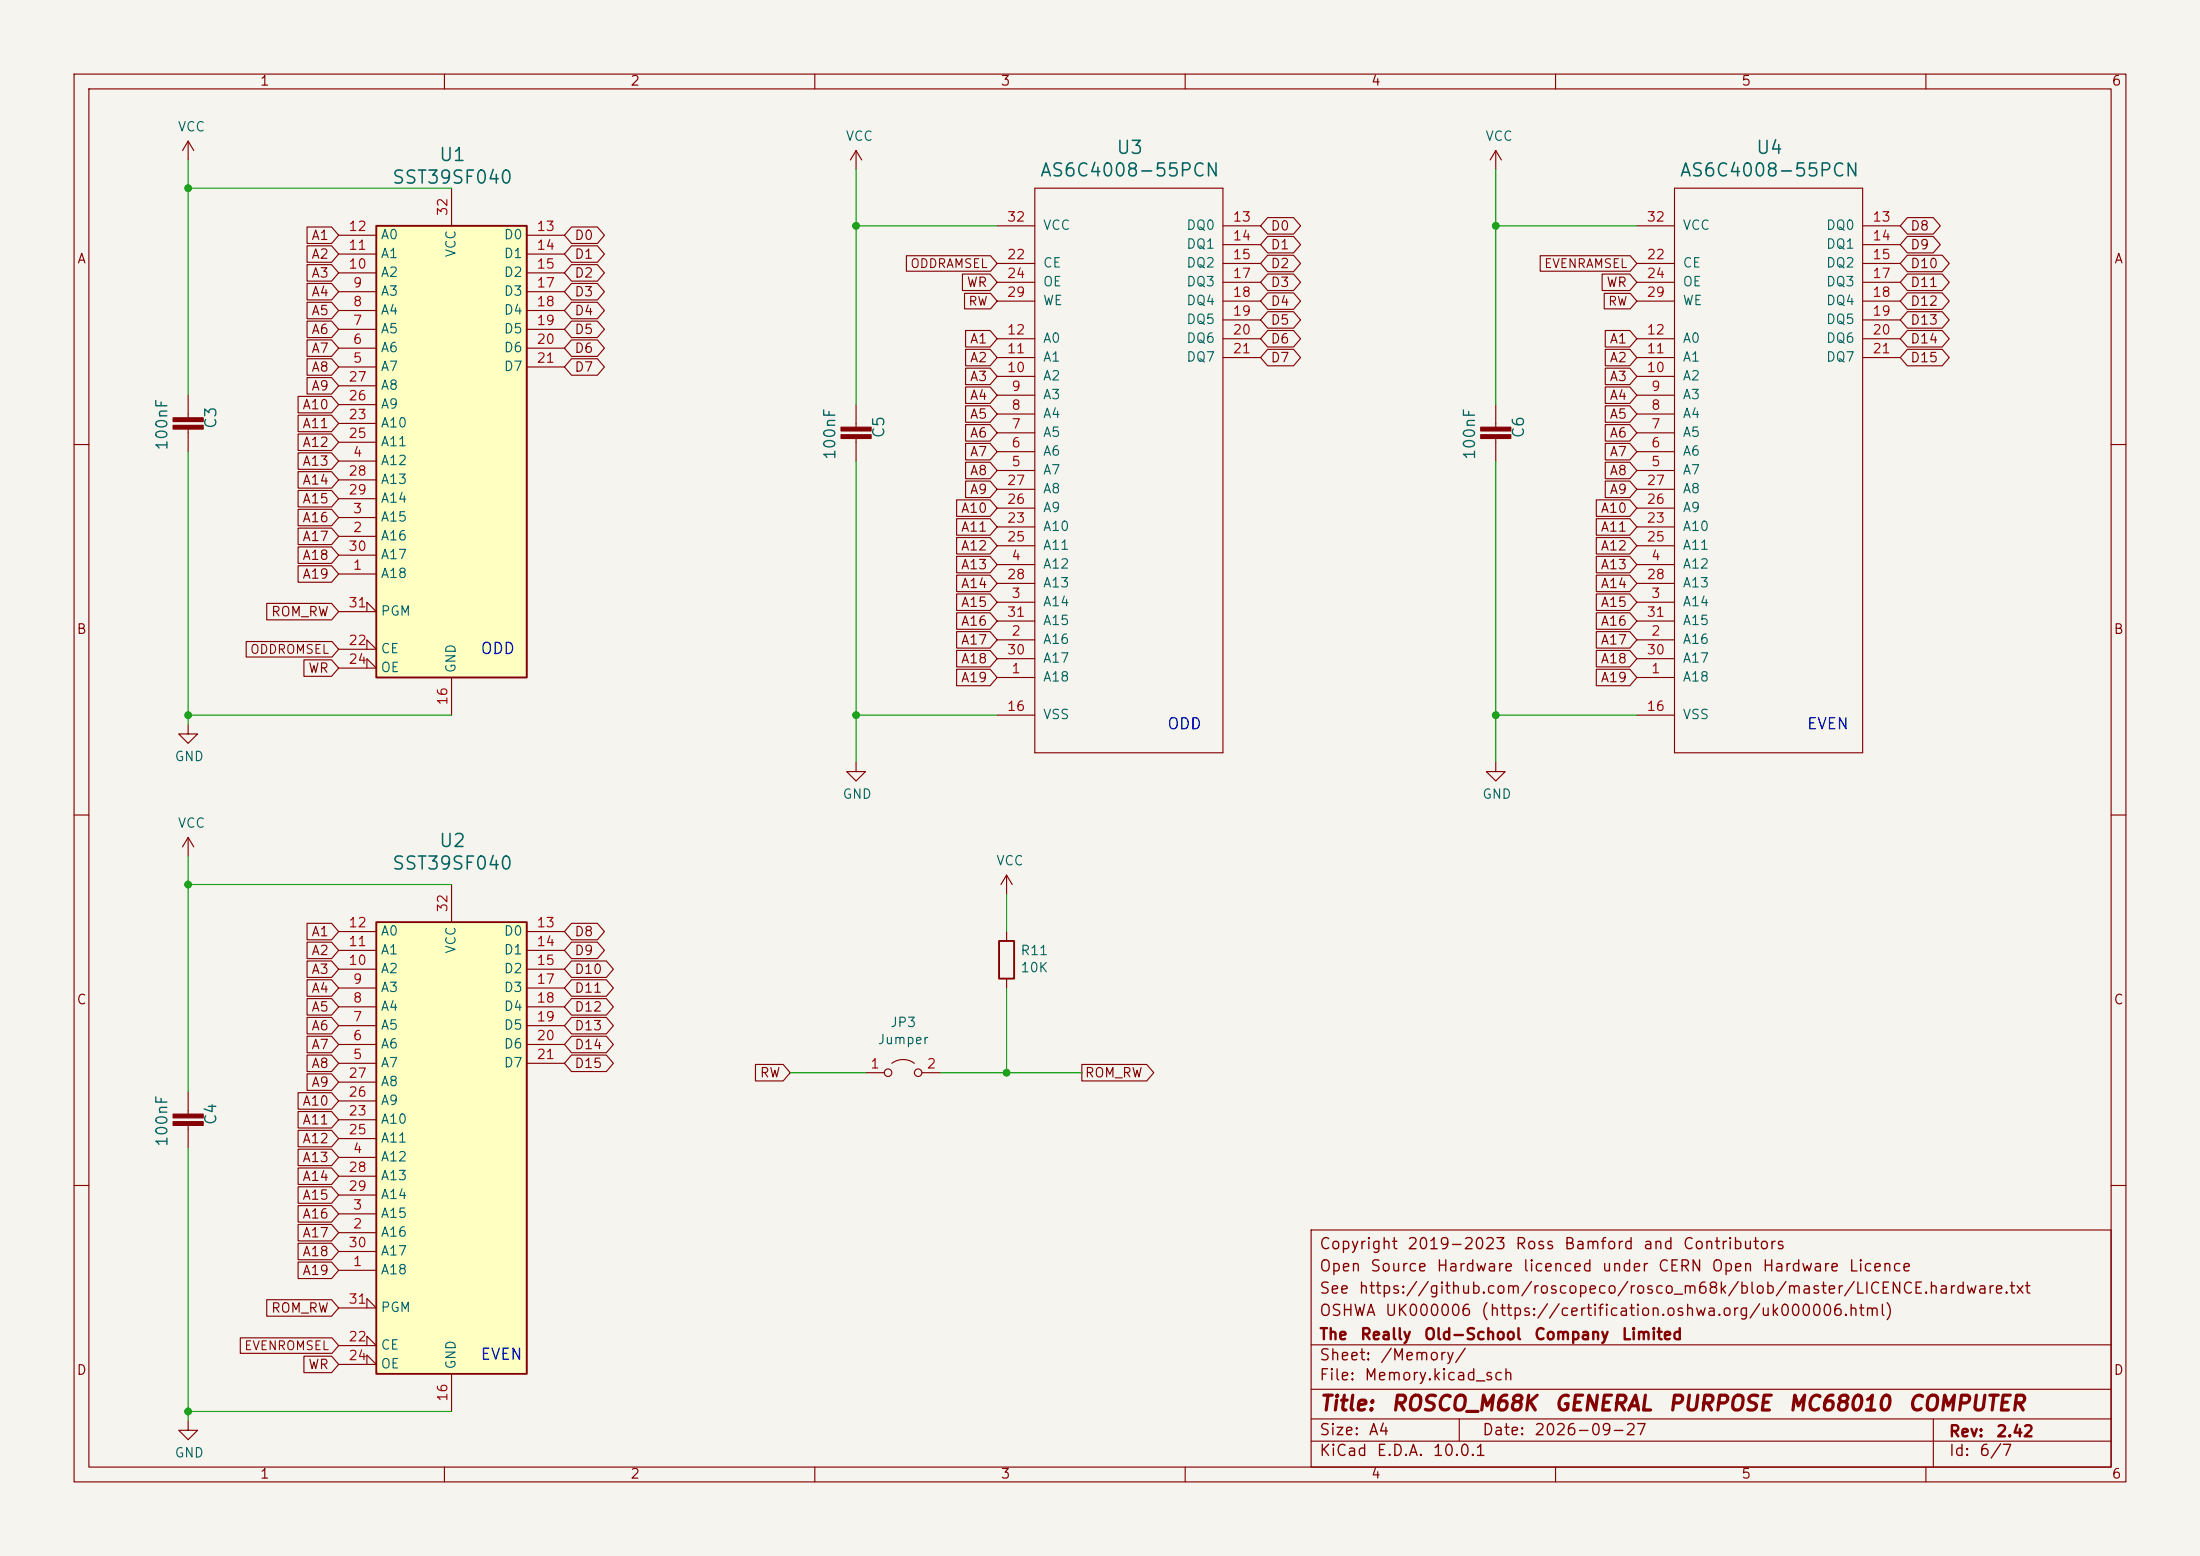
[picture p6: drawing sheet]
<svg xmlns="http://www.w3.org/2000/svg" width="297mm" height="210mm" viewBox="0 0 297 210" stroke-linecap="round" stroke-linejoin="round" font-family="sans-serif">
<path d="M0 0h297v210h-297z" fill="#f5f4ef" stroke="#f5f4ef" stroke-width=".14"/>
<g fill="none" stroke="#840000" stroke-width=".15">
<path d="M10 10h277v190h-277zM12 12h273v186h-273zM60 10v2M110 10v2M160 10v2M210 10v2M260 10v2M134.6 30.5h5.1M134.6 35.6h5.1M134.6 38.1h5.1M139.7 25.4h25.4v76.2h-25.4zM165.1 30.5h5.1"/>
<path d="M165.1 33h5.1M165.1 35.6h5.1M165.1 38.1h5.1M201.9 20.3v2.6M201.9 20.3l-.7 1.3M201.9 20.3l.8 1.3M221 30.5h5.1M221 35.6h5.1M221 38.1h5.1M226.1 25.4h25.4v76.2h-25.4zM251.5 30.5h5M251.5 33h5"/>
<path d="M251.5 35.6h5M251.5 38.1h5M25.4 53.3v3.1M25.4 57.9v3.1M115.6 54.6v3.1M115.6 59.2v3M134.6 58.4h5.1M134.6 55.9h5.1M134.6 53.3h5.1M134.6 50.8h5.1M134.6 48.3h5.1M134.6 45.7h5.1"/>
<path d="M134.6 40.6h5.1M165.1 48.3h5.1M165.1 45.7h5.1M165.1 40.6h5.1M165.1 43.2h5.1M201.9 54.6v3.1M201.9 59.2v3M221 58.4h5.1M221 55.9h5.1M221 53.3h5.1M221 50.8h5.1M221 48.3h5.1"/>
<path d="M221 45.7h5.1M221 40.6h5.1M251.5 48.3h5M251.5 45.7h5M251.5 40.6h5M251.5 43.2h5M10 60h2M134.6 76.2h5.1M134.6 63.5h5.1M134.6 61h5.1M134.6 71.1h5.1M134.6 73.7h5.1"/>
<path d="M134.6 68.6h5.1M134.6 66h5.1M134.6 78.7h5.1M221 76.2h5.1M221 63.5h5.1M221 61h5.1M221 71.1h5.1M221 73.7h5.1M221 68.6h5.1M221 66h5.1M221 78.7h5.1M285 60h2"/>
<path d="M25.4 97.8v1.3h1.3l-1.3 1.2-1.3-1.2h1.3M134.6 91.4h5.1M134.6 86.4h5.1M134.6 81.3h5.1M134.6 96.5h5.1M134.6 88.9h5.1M134.6 83.8h5.1M221 91.4h5.1M221 86.4h5.1M221 81.3h5.1M221 96.5h5.1M221 88.9h5.1"/>
<path d="M221 83.8h5.1M10 110h2M25.4 113l-.8 1.3M25.4 113l.8 1.3M25.4 113v2.6M115.6 102.9v1.2h1.2l-1.2 1.3-1.3-1.3h1.3M135.9 118.1v2.6M135.9 118.1l-.8 1.3M135.9 118.1l.8 1.3M201.9 102.9v1.2h1.3l-1.3 1.3-1.2-1.3h1.2M285 110h2M135.9 125.7v1.3"/>
<path d="M135.9 132.1v1.3M25.4 147.3v3.1M25.4 151.9v3M116.8 144.8h2.6M120.4 143.5a2.54 2.54 0 0 1 3 0M124.5 144.8h2.5M10 160h2M177 166h108v32h-108zM285 160h2M25.4 191.8v1.2h1.3l-1.3 1.3-1.3-1.3h1.3M60 198v2M110 198v2"/>
<path d="M160 198v2M177 194.5h108M177 191.5h108M177 187.5h108M177 181.5h108M197 191.5v3M210 198v2M260 198v2M261 191.5v6.5"/>
<circle cx="119.9" cy="144.8" r=".51"/>
<circle cx="124" cy="144.8" r=".51"/>
</g>
<g fill="#840000" stroke="#840000" stroke-width=".15">
<path d="M199.9 57.7h4.1v.5h-4.1z"/>
<path d="M199.9 58.7h4.1v.5h-4.1z"/>
<path d="M113.5 57.7h4.1v.5h-4.1z"/>
<path d="M113.5 58.7h4.1v.5h-4.1z"/>
<path d="M23.4 150.4h4v.5h-4z"/>
<path d="M23.4 151.4h4v.5h-4z"/>
<path d="M23.4 56.4h4v.5h-4z"/>
<path d="M23.4 57.4h4v.5h-4z"/>
</g>
<path d="M134.9 127h2v5.1h-2z" fill="none" stroke="#840000" stroke-width=".25"/>
<path d="M50.8 30.5h20.3v60.9h-20.3z" fill="#ffffc2"/>
<path d="M50.8 30.5h20.3v60.9h-20.3z" fill="none" stroke="#840000" stroke-width=".25"/>
<g fill="none" stroke="#840000" stroke-width=".15">
<path d="M25.4 19.1l-.8 1.2M25.4 19.1l.8 1.2M25.4 19.1v2.5M45.7 39.4h5.1M45.7 36.8h5.1M45.7 34.3h5.1M45.7 31.8h5.1M61 25.4v5.1M71.1 39.4h5.1M71.1 36.8h5.1M71.1 34.3h5.1M71.1 31.8h5.1"/>
<path d="M115.6 20.3l-.8 1.3M115.6 20.3l.7 1.3M115.6 20.3v2.6M45.7 49.5h5.1M45.7 47h5.1M45.7 44.5h5.1M45.7 41.9h5.1M45.7 57.2h5.1M45.7 59.7h5.1M45.7 54.6h5.1M45.7 52.1h5.1M71.1 49.5h5.1"/>
<path d="M71.1 47h5.1M71.1 44.5h5.1M71.1 41.9h5.1M45.7 77.5h5.1M45.7 72.4h5.1M45.7 69.9h5.1M45.7 62.2h5.1M45.7 64.8h5.1M45.7 67.3h5.1M45.7 74.9h5.1M45.7 87.6h5.1l-1.3-1.2v1.2M45.7 90.2h5.1l-1.3-1.3v1.3"/>
<path d="M45.7 82.6h5.1l-1.3-1.3v1.3M61 91.4v5.1"/>
</g>
<path d="M50.8 124.5h20.3v60.9h-20.3z" fill="#ffffc2"/>
<path d="M50.8 124.5h20.3v60.9h-20.3z" fill="none" stroke="#840000" stroke-width=".25"/>
<g fill="none" stroke="#840000" stroke-width=".15">
<path d="M41.5 33.2h3.3l.9 1.1-.9 1.1h-3.3zM41.5 30.6h3.3l.9 1.2-.9 1.1h-3.3zM41.5 35.7h3.3l.9 1.1-.9 1.1h-3.3zM41.5 38.3h3.3l.9 1.1-.9 1.1h-3.3zM77.2 35.7h3.4l1 1.1-1 1.1h-3.4l-1-1.1zM77.2 38.3h3.4l1 1.1-1 1.1h-3.4l-1-1.1zM77.2 33.2h3.4l1 1.1-1 1.1h-3.4l-1-1.1zM77.2 30.6h3.4l1 1.2-1 1.1h-3.4l-1-1.1zM122.4 34.5h11.3l.9 1.1-.9 1h-11.3zM129.9 37h3.8l.9 1.1-.9 1.1h-3.8zM130.2 39.6h3.5l.9 1-.9 1.1h-3.5zM171.1 34.4h3.5l1 1.2-1 1.1h-3.5l-.9-1.1z"/>
<path d="M171.1 39.5h3.5l1 1.1-1 1.2h-3.5l-.9-1.2zM171.1 29.4h3.5l1 1.1-1 1.1h-3.5l-.9-1.1zM171.1 37h3.5l1 1.1-1 1.1h-3.5l-.9-1.1zM171.1 31.9h3.5l1 1.1-1 1.1h-3.5l-.9-1.1zM207.9 34.5h12.2l.9 1.1-.9 1h-12.2zM216.3 37h3.7l1 1.1-1 1.1h-3.7zM216.6 39.6h3.5l.9 1-.9 1.1h-3.5zM257.5 34.4h4.7l1 1.2-1 1.1h-4.7l-1-1.1zM257.5 29.4h3.5l.9 1.1-.9 1.1h-3.5l-1-1.1zM257.5 31.9h3.5l.9 1.1-.9 1.1h-3.5l-1-1.1zM257.5 37h4.7l1 1.1-1 1.1h-4.7l-1-1.1zM257.5 39.5h4.7l1 1.1-1 1.2h-4.7l-1-1.2z"/>
<path d="M40.2 53.5h4.6l.9 1.1-.9 1.1h-4.6zM40.2 58.6h4.6l.9 1.1-.9 1.1h-4.6zM40.2 56h4.6l.9 1.2-.9 1.1h-4.6zM41.5 51h3.3l.9 1.1-.9 1.1h-3.3zM41.5 43.3h3.3l.9 1.2-.9 1.1h-3.3zM41.5 40.8h3.3l.9 1.1-.9 1.1h-3.3zM41.5 48.4h3.3l.9 1.1-.9 1.1h-3.3zM41.5 45.9h3.3l.9 1.1-.9 1.1h-3.3zM77.2 43.3h3.4l1 1.2-1 1.1h-3.4l-1-1.1zM77.2 40.8h3.4l1 1.1-1 1.1h-3.4l-1-1.1zM77.2 45.9h3.4l1 1.1-1 1.1h-3.4l-1-1.1zM77.2 48.4h3.4l1 1.1-1 1.1h-3.4l-1-1.1z"/>
<path d="M130.4 59.8h3.3l.9 1.2-.9 1.1h-3.3zM130.4 49.7h3.3l.9 1.1-.9 1.1h-3.3zM130.4 52.2h3.3l.9 1.1-.9 1.2h-3.3zM130.4 54.8h3.3l.9 1.1-.9 1.1h-3.3zM130.4 47.1h3.3l.9 1.2-.9 1.1h-3.3zM130.4 57.3h3.3l.9 1.1-.9 1.1h-3.3zM130.4 44.6h3.3l.9 1.1-.9 1.1h-3.3zM171.1 42.1h3.5l1 1.1-1 1.1h-3.5l-.9-1.1zM171.1 47.1h3.5l1 1.2-1 1.1h-3.5l-.9-1.1zM171.1 44.6h3.5l1 1.1-1 1.1h-3.5l-.9-1.1zM216.7 54.8h3.3l1 1.1-1 1.1h-3.3zM216.7 49.7h3.3l1 1.1-1 1.1h-3.3z"/>
<path d="M216.7 44.6h3.3l1 1.1-1 1.1h-3.3zM216.7 52.2h3.3l1 1.1-1 1.2h-3.3zM216.7 47.1h3.3l1 1.2-1 1.1h-3.3zM216.7 59.8h3.3l1 1.2-1 1.1h-3.3zM216.7 57.3h3.3l1 1.1-1 1.1h-3.3zM257.5 47.1h4.7l1 1.2-1 1.1h-4.7l-1-1.1zM257.5 44.6h4.7l1 1.1-1 1.1h-4.7l-1-1.1zM257.5 42.1h4.7l1 1.1-1 1.1h-4.7l-1-1.1zM40.2 61.1h4.6l.9 1.1-.9 1.1h-4.6zM40.2 73.8h4.6l.9 1.1-.9 1.1h-4.6zM40.2 71.3h4.6l.9 1.1-.9 1.1h-4.6zM40.2 63.7h4.6l.9 1.1-.9 1.1h-4.6z"/>
<path d="M40.2 66.2h4.6l.9 1.1-.9 1.1h-4.6zM40.2 76.4h4.6l.9 1.1-.9 1.1h-4.6zM40.2 68.7h4.6l.9 1.2-.9 1.1h-4.6zM129.1 75.1h4.6l.9 1.1-.9 1.1h-4.6zM129.1 70h4.6l.9 1.1-.9 1.1h-4.6zM129.1 67.5h4.6l.9 1.1-.9 1.1h-4.6zM129.1 72.5h4.6l.9 1.2-.9 1.1h-4.6zM129.1 77.6h4.6l.9 1.1-.9 1.2h-4.6zM130.4 64.9h3.3l.9 1.1-.9 1.2h-3.3zM130.4 62.4h3.3l.9 1.1-.9 1.1h-3.3zM215.5 77.6h4.5l1 1.1-1 1.2h-4.5zM215.5 70h4.5l1 1.1-1 1.1h-4.5z"/>
<path d="M215.5 72.5h4.5l1 1.2-1 1.1h-4.5zM215.5 67.5h4.5l1 1.1-1 1.1h-4.5zM215.5 75.1h4.5l1 1.1-1 1.1h-4.5zM216.7 64.9h3.3l1 1.1-1 1.2h-3.3zM216.7 62.4h3.3l1 1.1-1 1.1h-3.3zM33.2 86.6h11.6l.9 1-.9 1.1h-11.6zM36 81.4h8.8l.9 1.2-.9 1.1h-8.8zM41 89.1h3.8l.9 1.1-.9 1.1h-3.8zM129.1 90.3h4.6l.9 1.1-.9 1.2h-4.6zM129.1 87.8h4.6l.9 1.1-.9 1.1h-4.6zM129.1 85.2h4.6l.9 1.2-.9 1.1h-4.6zM129.1 80.2h4.6l.9 1.1-.9 1.1h-4.6z"/>
<path d="M129.1 82.7h4.6l.9 1.1-.9 1.1h-4.6zM215.5 80.2h4.5l1 1.1-1 1.1h-4.5zM215.5 85.2h4.5l1 1.2-1 1.1h-4.5zM215.5 90.3h4.5l1 1.1-1 1.2h-4.5zM215.5 87.8h4.5l1 1.1-1 1.1h-4.5zM215.5 82.7h4.5l1 1.1-1 1.1h-4.5zM61 119.4v5.1M41.5 124.6h3.3l.9 1.1-.9 1.1h-3.3zM41.5 139.9h3.3l.9 1.1-.9 1.1h-3.3zM41.5 127.2h3.3l.9 1.1-.9 1.1h-3.3zM41.5 129.7h3.3l.9 1.1-.9 1.1h-3.3zM41.5 137.3h3.3l.9 1.1-.9 1.1h-3.3z"/>
<path d="M41.5 132.2h3.3l.9 1.2-.9 1.1h-3.3zM41.5 134.8h3.3l.9 1.1-.9 1.1h-3.3zM45.7 138.4h5.1M45.7 135.9h5.1M45.7 133.4h5.1M45.7 130.8h5.1M45.7 128.3h5.1M45.7 125.7h5.1M71.1 138.4h5.1M71.1 135.9h5.1M71.1 133.4h5.1M71.1 130.8h5.1"/>
<path d="M71.1 128.3h5.1M71.1 125.7h5.1M77.2 129.7h4.7l.9 1.1-.9 1.1h-4.7l-1-1.1zM77.2 134.8h4.7l.9 1.1-.9 1.1h-4.7l-1-1.1zM77.2 132.2h4.7l.9 1.2-.9 1.1h-4.7l-1-1.1zM77.2 139.9h4.7l.9 1.1-.9 1.1h-4.7l-1-1.1zM77.2 137.3h4.7l.9 1.1-.9 1.1h-4.7l-1-1.1zM77.2 127.2h3.4l1 1.1-1 1.1h-3.4l-1-1.1zM77.2 124.6h3.4l1 1.1-1 1.1h-3.4l-1-1.1zM40.2 147.5h4.6l.9 1.1-.9 1.1h-4.6zM40.2 155.1h4.6l.9 1.1-.9 1.1h-4.6zM40.2 150h4.6l.9 1.1-.9 1.1h-4.6z"/>
<path d="M40.2 152.6h4.6l.9 1.1-.9 1.1h-4.6zM40.2 157.6h4.6l.9 1.2-.9 1.1h-4.6zM41.5 142.4h3.3l.9 1.1-.9 1.1h-3.3zM41.5 144.9h3.3l.9 1.2-.9 1.1h-3.3zM45.7 156.2h5.1M45.7 143.5h5.1M45.7 141h5.1M45.7 151.1h5.1M45.7 153.7h5.1M45.7 148.6h5.1M45.7 146.1h5.1M45.7 158.8h5.1"/>
<path d="M71.1 143.5h5.1M71.1 141h5.1M77.2 142.4h4.7l.9 1.1-.9 1.1h-4.7l-1-1.1zM102 143.7h3.7l1 1.1-1 1.1h-3.7zM146 143.7h8.8l1 1.1-1 1.1h-8.8zM36 175.4h8.8l.9 1.1-.9 1.1h-8.8zM40.2 167.8h4.6l.9 1.1-.9 1.1h-4.6zM40.2 170.3h4.6l.9 1.2-.9 1.1h-4.6zM40.2 160.2h4.6l.9 1.1-.9 1.1h-4.6zM40.2 165.3h4.6l.9 1.1-.9 1.1h-4.6zM40.2 162.7h4.6l.9 1.1-.9 1.1h-4.6zM45.7 176.5h5.1l-1.3-1.2v1.2"/>
<path d="M45.7 171.5h5.1M45.7 166.4h5.1M45.7 163.8h5.1M45.7 161.3h5.1M45.7 168.9h5.1M32.4 180.6h12.4l.9 1-.9 1.1h-12.4zM41 183h3.8l.9 1.2-.9 1.1h-3.8zM45.7 181.6h5.1l-1.3-1.3v1.3M45.7 184.2h5.1l-1.3-1.3v1.3M61 185.4v5.1"/>
</g>
<g fill="none" stroke="#009600" stroke-width=".15">
<path d="M25.4 25.4h35.6M25.4 21.6v31.7M115.6 22.9v31.7M115.6 30.5h19M201.9 22.9v31.7M201.9 30.5h19.1M25.4 61v36.8M115.6 62.2v40.7M201.9 62.2v40.7M25.4 96.5h35.6M115.6 96.5h19M201.9 96.5h19.1"/>
<path d="M25.4 115.6v31.7M25.4 119.4h35.6M135.9 120.7v5M135.9 133.4v11.4M25.4 154.9v36.9M106.7 144.8h10.1M127 144.8h19M25.4 190.5h35.6"/>
</g>
<g fill="#009600" stroke="#009600" stroke-width=".14">
<circle cx="135.9" cy="144.8" r=".46"/>
<circle cx="25.4" cy="25.4" r=".46"/>
<circle cx="25.4" cy="96.5" r=".46"/>
<circle cx="201.9" cy="30.5" r=".46"/>
<circle cx="25.4" cy="119.4" r=".46"/>
<circle cx="25.4" cy="190.5" r=".46"/>
<circle cx="201.9" cy="96.5" r=".46"/>
<circle cx="115.6" cy="96.5" r=".46"/>
<circle cx="115.6" cy="30.5" r=".46"/>
</g>
<g font-size="2" fill="#840000">
<text x="178" y="190.9">Title:</text>
<text x="187.7" y="190.9">ROSCO_M68K</text>
<text x="209.7" y="190.9">GENERAL</text>
<text x="225.1" y="190.9">PURPOSE</text>
<text x="241.3" y="190.9">MC68010</text>
<text x="257.4" y="190.9">COMPUTER</text>
</g>
<g font-size="1.8" fill="#006464">
<text x="59.2" y="22.2">U1</text>
<text x="150.6" y="21.2">U3</text>
<text x="237" y="21.2">U4</text>
<text x="52.8" y="25.2">SST39SF040</text>
<text x="140.3" y="24.3">AS6C4008-55PCN</text>
<text x="226.6" y="24.3">AS6C4008-55PCN</text>
<text x="52.8" y="117.8">SST39SF040</text>
<text x="59.2" y="114.8">U2</text>
</g>
<g font-size="1.5" fill="#006464">
<text x="29.6" y="58" transform="rotate(-90 29.6 58)">C3</text>
<text x="119.8" y="59.3" transform="rotate(-90 119.8 59.3)">C5</text>
<text x="206.1" y="59.3" transform="rotate(-90 206.1 59.3)">C6</text>
<text x="23" y="60.9" transform="rotate(-90 23 60.9)">100nF</text>
<text x="113.2" y="62.2" transform="rotate(-90 113.2 62.2)">100nF</text>
<text x="199.5" y="62.2" transform="rotate(-90 199.5 62.2)">100nF</text>
<text x="23" y="154.9" transform="rotate(-90 23 154.9)">100nF</text>
<text x="29.6" y="152" transform="rotate(-90 29.6 152)">C4</text>
</g>
<g font-size="1.5" fill="#0000c2">
<text x="64.8" y="88.7">ODD</text>
<text x="157.5" y="98.8">ODD</text>
<text x="243.8" y="98.8">EVEN</text>
<text x="64.8" y="183.9">EVEN</text>
</g>
<g font-size="1.5" fill="#840000">
<text x="178" y="172">Open</text>
<text x="178" y="169">Copyright</text>
<text x="184.9" y="172">Source</text>
<text x="189.9" y="169">2019-2023</text>
<text x="193.8" y="172">Hardware</text>
<text x="204.5" y="169">Ross</text>
<text x="205.5" y="172">licenced</text>
<text x="211" y="169">Bamford</text>
<text x="216.1" y="172">under</text>
<text x="221.7" y="169">and</text>
<text x="223.7" y="172">CERN</text>
<text x="227.1" y="169">Contributors</text>
<text x="230.9" y="172">Open</text>
<text x="237.8" y="172">Hardware</text>
<text x="249.5" y="172">Licence</text>
<text x="178" y="178">OSHWA</text>
<text x="178" y="175">See</text>
<text x="183.3" y="175">https://github.com/roscopeco/rosco_m68k/blob/master/LICENCE.hardware.txt</text>
<text x="186.9" y="178">UK000006</text>
<text x="199.8" y="178">(https://certification.oshwa.org/uk000006.html)</text>
<text x="178" y="184">Sheet:</text>
<text x="178" y="181.2">The</text>
<text x="183.5" y="181.2">Really</text>
<text x="186.2" y="184">/Memory/</text>
<text x="192.1" y="181.2">Old-School</text>
<text x="207" y="181.2">Company</text>
<text x="218.8" y="181.2">Limited</text>
<text x="178" y="186.7">File:</text>
<text x="184.1" y="186.7">Memory.kicad_sch</text>
<text x="178" y="196.9">KiCad</text>
<text x="178" y="194.1">Size:</text>
<text x="184.7" y="194.1">A4</text>
<text x="185.7" y="196.9">E.D.A.</text>
<text x="193.3" y="196.9">10.0.1</text>
<text x="200" y="194.1">Date:</text>
<text x="207" y="194.1">2026-09-27</text>
<text x="263" y="194.3">Rev:</text>
<text x="263" y="196.9">Id:</text>
<text x="267.1" y="196.9">6/7</text>
<text x="269.4" y="194.3">2.42</text>
</g>
<g font-size="1.3" fill="#840000">
<text x="35" y="11.9">1</text>
<text x="85" y="11.9">2</text>
<text x="135" y="11.9">3</text>
<text x="185" y="11.9">4</text>
<text x="235" y="11.9">5</text>
<text x="285" y="11.9">6</text>
<text x="10.3" y="35.9">A</text>
<text x="41.9" y="35.2">A2</text>
<text x="41.9" y="32.7">A1</text>
<text x="77.5" y="35.2">D1</text>
<text x="77.5" y="32.7">D0</text>
<text x="171.4" y="31.4">D0</text>
<text x="171.4" y="34">D1</text>
<text x="257.8" y="31.4">D8</text>
<text x="257.8" y="34">D9</text>
<text x="285.3" y="35.9">A</text>
<text x="41.9" y="37.8">A3</text>
<text x="41.9" y="40.3">A4</text>
<text x="77.5" y="37.8">D2</text>
<text x="77.5" y="40.3">D3</text>
<text x="130.4" y="39.1">WR</text>
<text x="171.4" y="36.5">D2</text>
<text x="171.4" y="41.6">D4</text>
<text x="171.4" y="39.1">D3</text>
<text x="216.8" y="39.1">WR</text>
<text x="257.8" y="36.5">D10</text>
<text x="257.8" y="39.1">D11</text>
<text x="257.8" y="41.6">D12</text>
<text x="41.9" y="45.4">A6</text>
<text x="41.9" y="42.9">A5</text>
<text x="41.9" y="47.9">A7</text>
<text x="77.5" y="45.4">D5</text>
<text x="77.5" y="42.9">D4</text>
<text x="77.5" y="47.9">D6</text>
<text x="130.8" y="46.7">A1</text>
<text x="171.4" y="44.1">D5</text>
<text x="171.4" y="46.7">D6</text>
<text x="217.2" y="46.7">A1</text>
<text x="257.8" y="46.7">D14</text>
<text x="257.8" y="44.1">D13</text>
<text x="41.9" y="53">A9</text>
<text x="41.9" y="50.5">A8</text>
<text x="77.5" y="50.5">D7</text>
<text x="130.8" y="51.8">A3</text>
<text x="130.8" y="49.2">A2</text>
<text x="171.4" y="49.2">D7</text>
<text x="217.2" y="51.8">A3</text>
<text x="217.2" y="49.2">A2</text>
<text x="257.8" y="49.2">D15</text>
<text x="40.7" y="55.6">A10</text>
<text x="40.7" y="58.1">A11</text>
<text x="130.8" y="54.3">A4</text>
<text x="130.8" y="56.8">A5</text>
<text x="130.8" y="59.4">A6</text>
<text x="217.2" y="56.8">A5</text>
<text x="217.2" y="54.3">A4</text>
<text x="217.2" y="59.4">A6</text>
<text x="40.7" y="63.2">A13</text>
<text x="40.7" y="65.7">A14</text>
<text x="40.7" y="60.6">A12</text>
<text x="130.8" y="61.9">A7</text>
<text x="130.8" y="64.5">A8</text>
<text x="217.2" y="61.9">A7</text>
<text x="217.2" y="64.5">A8</text>
<text x="40.7" y="68.3">A15</text>
<text x="40.7" y="70.8">A16</text>
<text x="129.6" y="69.5">A10</text>
<text x="130.8" y="67">A9</text>
<text x="216" y="69.5">A10</text>
<text x="217.2" y="67">A9</text>
<text x="40.7" y="75.9">A18</text>
<text x="40.7" y="73.3">A17</text>
<text x="129.6" y="77.2">A13</text>
<text x="129.6" y="72.1">A11</text>
<text x="129.6" y="74.6">A12</text>
<text x="216" y="72.1">A11</text>
<text x="216" y="74.6">A12</text>
<text x="216" y="77.2">A13</text>
<text x="36.5" y="83.5">ROM_RW</text>
<text x="40.7" y="78.4">A19</text>
<text x="129.6" y="79.7">A14</text>
<text x="129.6" y="82.2">A15</text>
<text x="216" y="82.2">A15</text>
<text x="216" y="79.7">A14</text>
<text x="10.3" y="85.9">B</text>
<text x="129.6" y="89.9">A18</text>
<text x="129.6" y="87.3">A17</text>
<text x="129.6" y="84.8">A16</text>
<text x="216" y="87.3">A17</text>
<text x="216" y="89.9">A18</text>
<text x="216" y="84.8">A16</text>
<text x="285.3" y="85.9">B</text>
<text x="41.5" y="91.1">WR</text>
<text x="129.6" y="92.4">A19</text>
<text x="216" y="92.4">A19</text>
<text x="41.9" y="126.7">A1</text>
<text x="41.9" y="129.2">A2</text>
<text x="41.9" y="131.8">A3</text>
<text x="77.5" y="131.8">D10</text>
<text x="77.5" y="129.2">D9</text>
<text x="77.5" y="126.7">D8</text>
<text x="10.3" y="135.9">C</text>
<text x="41.9" y="134.3">A4</text>
<text x="41.9" y="136.8">A5</text>
<text x="77.5" y="136.8">D12</text>
<text x="77.5" y="134.3">D11</text>
<text x="285.3" y="135.9">C</text>
<text x="41.9" y="141.9">A7</text>
<text x="41.9" y="139.4">A6</text>
<text x="77.5" y="141.9">D14</text>
<text x="77.5" y="139.4">D13</text>
<text x="40.7" y="149.5">A10</text>
<text x="41.9" y="144.5">A8</text>
<text x="41.9" y="147">A9</text>
<text x="77.5" y="144.5">D15</text>
<text x="102.5" y="145.7">RW</text>
<text x="146.4" y="145.7">ROM_RW</text>
<text x="40.7" y="152.1">A11</text>
<text x="40.7" y="154.6">A12</text>
<text x="40.7" y="157.2">A13</text>
<text x="40.7" y="159.7">A14</text>
<text x="40.7" y="162.2">A15</text>
<text x="40.7" y="167.3">A17</text>
<text x="40.7" y="164.8">A16</text>
<text x="40.7" y="169.9">A18</text>
<text x="40.7" y="172.4">A19</text>
<text x="36.5" y="177.5">ROM_RW</text>
<text x="10.3" y="185.9">D</text>
<text x="41.5" y="185.1">WR</text>
<text x="285.3" y="185.9">D</text>
<text x="35" y="199.9">1</text>
<text x="85" y="199.9">2</text>
<text x="135" y="199.9">3</text>
<text x="185" y="199.9">4</text>
<text x="235" y="199.9">5</text>
<text x="285" y="199.9">6</text>
</g>
<g font-size="1.3" fill="#006464">
<text x="23.9" y="18.1">VCC</text>
<text x="114.1" y="19.3">VCC</text>
<text x="200.4" y="19.3">VCC</text>
<text x="51.3" y="35.2">A1</text>
<text x="51.3" y="32.6">A0</text>
<text x="61.8" y="34.8" transform="rotate(-90 61.8 34.8)">VCC</text>
<text x="67.9" y="32.6">D0</text>
<text x="67.9" y="35.2">D1</text>
<text x="140.7" y="31.3">VCC</text>
<text x="160.1" y="31.3">DQ0</text>
<text x="160.1" y="33.9">DQ1</text>
<text x="227.1" y="31.3">VCC</text>
<text x="246.4" y="31.3">DQ0</text>
<text x="246.4" y="33.9">DQ1</text>
<text x="51.3" y="40.2">A3</text>
<text x="51.3" y="37.7">A2</text>
<text x="67.9" y="37.7">D2</text>
<text x="67.9" y="40.2">D3</text>
<text x="140.7" y="36.4">CE</text>
<text x="140.7" y="39">OE</text>
<text x="140.7" y="41.5">WE</text>
<text x="160.1" y="36.4">DQ2</text>
<text x="160.1" y="39">DQ3</text>
<text x="160.1" y="41.5">DQ4</text>
<text x="227.1" y="36.4">CE</text>
<text x="227.1" y="39">OE</text>
<text x="227.1" y="41.5">WE</text>
<text x="246.4" y="36.4">DQ2</text>
<text x="246.4" y="39">DQ3</text>
<text x="246.4" y="41.5">DQ4</text>
<text x="51.3" y="47.9">A6</text>
<text x="51.3" y="45.3">A5</text>
<text x="51.3" y="42.8">A4</text>
<text x="67.9" y="42.8">D4</text>
<text x="67.9" y="45.3">D5</text>
<text x="67.9" y="47.9">D6</text>
<text x="140.7" y="46.6">A0</text>
<text x="160.1" y="44">DQ5</text>
<text x="160.1" y="46.6">DQ6</text>
<text x="227.1" y="46.6">A0</text>
<text x="246.4" y="44">DQ5</text>
<text x="246.4" y="46.6">DQ6</text>
<text x="51.3" y="50.4">A7</text>
<text x="51.3" y="52.9">A8</text>
<text x="67.9" y="50.4">D7</text>
<text x="140.7" y="51.7">A2</text>
<text x="140.7" y="49.1">A1</text>
<text x="160.1" y="49.1">DQ7</text>
<text x="227.1" y="51.7">A2</text>
<text x="227.1" y="49.1">A1</text>
<text x="246.4" y="49.1">DQ7</text>
<text x="51.3" y="58">A10</text>
<text x="51.3" y="55.5">A9</text>
<text x="140.7" y="59.3">A5</text>
<text x="140.7" y="56.7">A4</text>
<text x="140.7" y="54.2">A3</text>
<text x="227.1" y="59.3">A5</text>
<text x="227.1" y="56.7">A4</text>
<text x="227.1" y="54.2">A3</text>
<text x="51.3" y="63.1">A12</text>
<text x="51.3" y="60.6">A11</text>
<text x="51.3" y="65.6">A13</text>
<text x="140.7" y="64.4">A7</text>
<text x="140.7" y="61.8">A6</text>
<text x="227.1" y="64.4">A7</text>
<text x="227.1" y="61.8">A6</text>
<text x="51.3" y="70.7">A15</text>
<text x="51.3" y="68.2">A14</text>
<text x="140.7" y="72">A10</text>
<text x="140.7" y="69.4">A9</text>
<text x="140.7" y="66.9">A8</text>
<text x="227.1" y="72">A10</text>
<text x="227.1" y="69.4">A9</text>
<text x="227.1" y="66.9">A8</text>
<text x="51.3" y="73.3">A16</text>
<text x="51.3" y="75.8">A17</text>
<text x="140.7" y="77.1">A12</text>
<text x="140.7" y="74.5">A11</text>
<text x="227.1" y="77.1">A12</text>
<text x="227.1" y="74.5">A11</text>
<text x="51.3" y="78.3">A18</text>
<text x="51.3" y="83.4">PGM</text>
<text x="140.7" y="82.1">A14</text>
<text x="140.7" y="79.6">A13</text>
<text x="227.1" y="82.1">A14</text>
<text x="227.1" y="79.6">A13</text>
<text x="51.3" y="88.5">CE</text>
<text x="140.7" y="87.2">A16</text>
<text x="140.7" y="89.8">A17</text>
<text x="140.7" y="84.7">A15</text>
<text x="227.1" y="87.2">A16</text>
<text x="227.1" y="89.8">A17</text>
<text x="227.1" y="84.7">A15</text>
<text x="51.3" y="91">OE</text>
<text x="61.8" y="90.9" transform="rotate(-90 61.8 90.9)">GND</text>
<text x="140.7" y="92.3">A18</text>
<text x="227.1" y="92.3">A18</text>
<text x="140.7" y="97.4">VSS</text>
<text x="227.1" y="97.4">VSS</text>
<text x="23.5" y="103">GND</text>
<text x="23.9" y="112">VCC</text>
<text x="113.7" y="108.1">GND</text>
<text x="200" y="108.1">GND</text>
<text x="134.4" y="117.1">VCC</text>
<text x="51.3" y="131.7">A2</text>
<text x="51.3" y="129.1">A1</text>
<text x="51.3" y="126.6">A0</text>
<text x="61.8" y="128.8" transform="rotate(-90 61.8 128.8)">VCC</text>
<text x="67.9" y="126.6">D0</text>
<text x="67.9" y="129.1">D1</text>
<text x="67.9" y="131.7">D2</text>
<text x="137.7" y="129.2">R11</text>
<text x="137.7" y="131.5">10K</text>
<text x="51.3" y="136.8">A4</text>
<text x="51.3" y="134.2">A3</text>
<text x="67.9" y="134.2">D3</text>
<text x="67.9" y="136.8">D4</text>
<text x="51.3" y="141.8">A6</text>
<text x="51.3" y="139.3">A5</text>
<text x="67.9" y="139.3">D5</text>
<text x="67.9" y="141.8">D6</text>
<text x="118.4" y="141.2">Jumper</text>
<text x="120.1" y="138.9">JP3</text>
<text x="51.3" y="144.4">A7</text>
<text x="51.3" y="149.5">A9</text>
<text x="51.3" y="146.9">A8</text>
<text x="67.9" y="144.4">D7</text>
<text x="51.3" y="152">A10</text>
<text x="51.3" y="154.5">A11</text>
<text x="51.3" y="157.1">A12</text>
<text x="51.3" y="159.6">A13</text>
<text x="51.3" y="167.2">A16</text>
<text x="51.3" y="164.7">A15</text>
<text x="51.3" y="162.2">A14</text>
<text x="51.3" y="172.3">A18</text>
<text x="51.3" y="169.8">A17</text>
<text x="51.3" y="177.4">PGM</text>
<text x="51.3" y="182.5">CE</text>
<text x="51.3" y="185">OE</text>
<text x="61.8" y="184.9" transform="rotate(-90 61.8 184.9)">GND</text>
<text x="23.5" y="197">GND</text>
</g>
<g font-size="1.3" fill="#a90000">
<text x="60.7" y="29.3" transform="rotate(-90 60.7 29.3)">32</text>
<text x="46.9" y="34">11</text>
<text x="46.9" y="31.5">12</text>
<text x="72.3" y="31.5">13</text>
<text x="72.3" y="34">14</text>
<text x="135.8" y="35.3">22</text>
<text x="135.8" y="30.2">32</text>
<text x="166.3" y="30.2">13</text>
<text x="166.3" y="32.8">14</text>
<text x="166.3" y="35.3">15</text>
<text x="222.2" y="35.3">22</text>
<text x="222.2" y="30.2">32</text>
<text x="252.7" y="30.2">13</text>
<text x="252.7" y="32.8">14</text>
<text x="252.7" y="35.3">15</text>
<text x="46.9" y="36.6">10</text>
<text x="47.6" y="41.7">8</text>
<text x="47.6" y="39.1">9</text>
<text x="72.3" y="36.6">15</text>
<text x="72.3" y="39.1">17</text>
<text x="72.3" y="41.7">18</text>
<text x="135.8" y="37.8">24</text>
<text x="135.8" y="40.4">29</text>
<text x="166.3" y="37.8">17</text>
<text x="166.3" y="40.4">18</text>
<text x="222.2" y="37.8">24</text>
<text x="222.2" y="40.4">29</text>
<text x="252.7" y="37.8">17</text>
<text x="252.7" y="40.4">18</text>
<text x="47.6" y="46.7">6</text>
<text x="47.6" y="44.2">7</text>
<text x="72.3" y="44.2">19</text>
<text x="72.3" y="46.7">20</text>
<text x="135.8" y="45.5">12</text>
<text x="166.3" y="42.9">19</text>
<text x="166.3" y="45.5">20</text>
<text x="222.2" y="45.5">12</text>
<text x="252.7" y="42.9">19</text>
<text x="252.7" y="45.5">20</text>
<text x="46.9" y="51.8">27</text>
<text x="47.6" y="49.3">5</text>
<text x="72.3" y="49.3">21</text>
<text x="135.8" y="50.5">10</text>
<text x="135.8" y="48">11</text>
<text x="136.5" y="53.1">9</text>
<text x="166.3" y="48">21</text>
<text x="222.2" y="50.5">10</text>
<text x="222.2" y="48">11</text>
<text x="222.8" y="53.1">9</text>
<text x="252.7" y="48">21</text>
<text x="46.9" y="56.9">23</text>
<text x="46.9" y="59.4">25</text>
<text x="46.9" y="54.4">26</text>
<text x="136.5" y="58.2">7</text>
<text x="136.5" y="55.6">8</text>
<text x="222.8" y="58.2">7</text>
<text x="222.8" y="55.6">8</text>
<text x="46.9" y="64.5">28</text>
<text x="47.6" y="62">4</text>
<text x="135.8" y="65.8">27</text>
<text x="136.5" y="63.2">5</text>
<text x="136.5" y="60.7">6</text>
<text x="222.2" y="65.8">27</text>
<text x="222.8" y="63.2">5</text>
<text x="222.8" y="60.7">6</text>
<text x="46.9" y="67.1">29</text>
<text x="47.6" y="69.6">3</text>
<text x="135.8" y="70.9">23</text>
<text x="135.8" y="68.3">26</text>
<text x="222.2" y="70.9">23</text>
<text x="222.2" y="68.3">26</text>
<text x="46.9" y="74.7">30</text>
<text x="47.6" y="77.2">1</text>
<text x="47.6" y="72.1">2</text>
<text x="135.8" y="73.4">25</text>
<text x="136.5" y="75.9">4</text>
<text x="222.2" y="73.4">25</text>
<text x="222.8" y="75.9">4</text>
<text x="46.9" y="82.3">31</text>
<text x="135.8" y="78.5">28</text>
<text x="135.8" y="83.6">31</text>
<text x="136.5" y="81">3</text>
<text x="222.2" y="78.5">28</text>
<text x="222.2" y="83.6">31</text>
<text x="222.8" y="81">3</text>
<text x="46.9" y="87.4">22</text>
<text x="46.9" y="89.9">24</text>
<text x="135.8" y="88.6">30</text>
<text x="136.5" y="86.1">2</text>
<text x="222.2" y="88.6">30</text>
<text x="222.8" y="86.1">2</text>
<text x="60.7" y="95.3" transform="rotate(-90 60.7 95.3)">16</text>
<text x="136.5" y="91.2">1</text>
<text x="222.8" y="91.2">1</text>
<text x="135.8" y="96.3">16</text>
<text x="222.2" y="96.3">16</text>
<text x="46.9" y="125.5">12</text>
<text x="60.7" y="123.2" transform="rotate(-90 60.7 123.2)">32</text>
<text x="72.3" y="125.5">13</text>
<text x="46.9" y="130.6">10</text>
<text x="46.9" y="128">11</text>
<text x="72.3" y="128">14</text>
<text x="72.3" y="130.6">15</text>
<text x="47.6" y="135.6">8</text>
<text x="47.6" y="133.1">9</text>
<text x="72.3" y="133.1">17</text>
<text x="72.3" y="135.6">18</text>
<text x="47.6" y="143.3">5</text>
<text x="47.6" y="140.7">6</text>
<text x="47.6" y="138.2">7</text>
<text x="72.3" y="138.2">19</text>
<text x="72.3" y="140.7">20</text>
<text x="72.3" y="143.3">21</text>
<text x="46.9" y="148.3">26</text>
<text x="46.9" y="145.8">27</text>
<text x="117.4" y="144.5">1</text>
<text x="125" y="144.5">2</text>
<text x="46.9" y="150.9">23</text>
<text x="46.9" y="153.4">25</text>
<text x="47.6" y="156">4</text>
<text x="46.9" y="158.5">28</text>
<text x="46.9" y="161">29</text>
<text x="47.6" y="166.1">2</text>
<text x="47.6" y="163.6">3</text>
<text x="46.9" y="168.7">30</text>
<text x="47.6" y="171.2">1</text>
<text x="46.9" y="176.3">31</text>
<text x="46.9" y="181.4">22</text>
<text x="46.9" y="183.9">24</text>
<text x="60.7" y="189.3" transform="rotate(-90 60.7 189.3)">16</text>
</g>
<g font-size="1.2" fill="#840000">
<text x="122.8" y="36.5">ODDRAMSEL</text>
<text x="130.6" y="41.6">RW</text>
<text x="208.4" y="36.5">EVENRAMSEL</text>
<text x="217" y="41.6">RW</text>
<text x="33.7" y="88.5">ODDROMSEL</text>
<text x="32.9" y="182.5">EVENROMSEL</text>
</g>
</svg>
